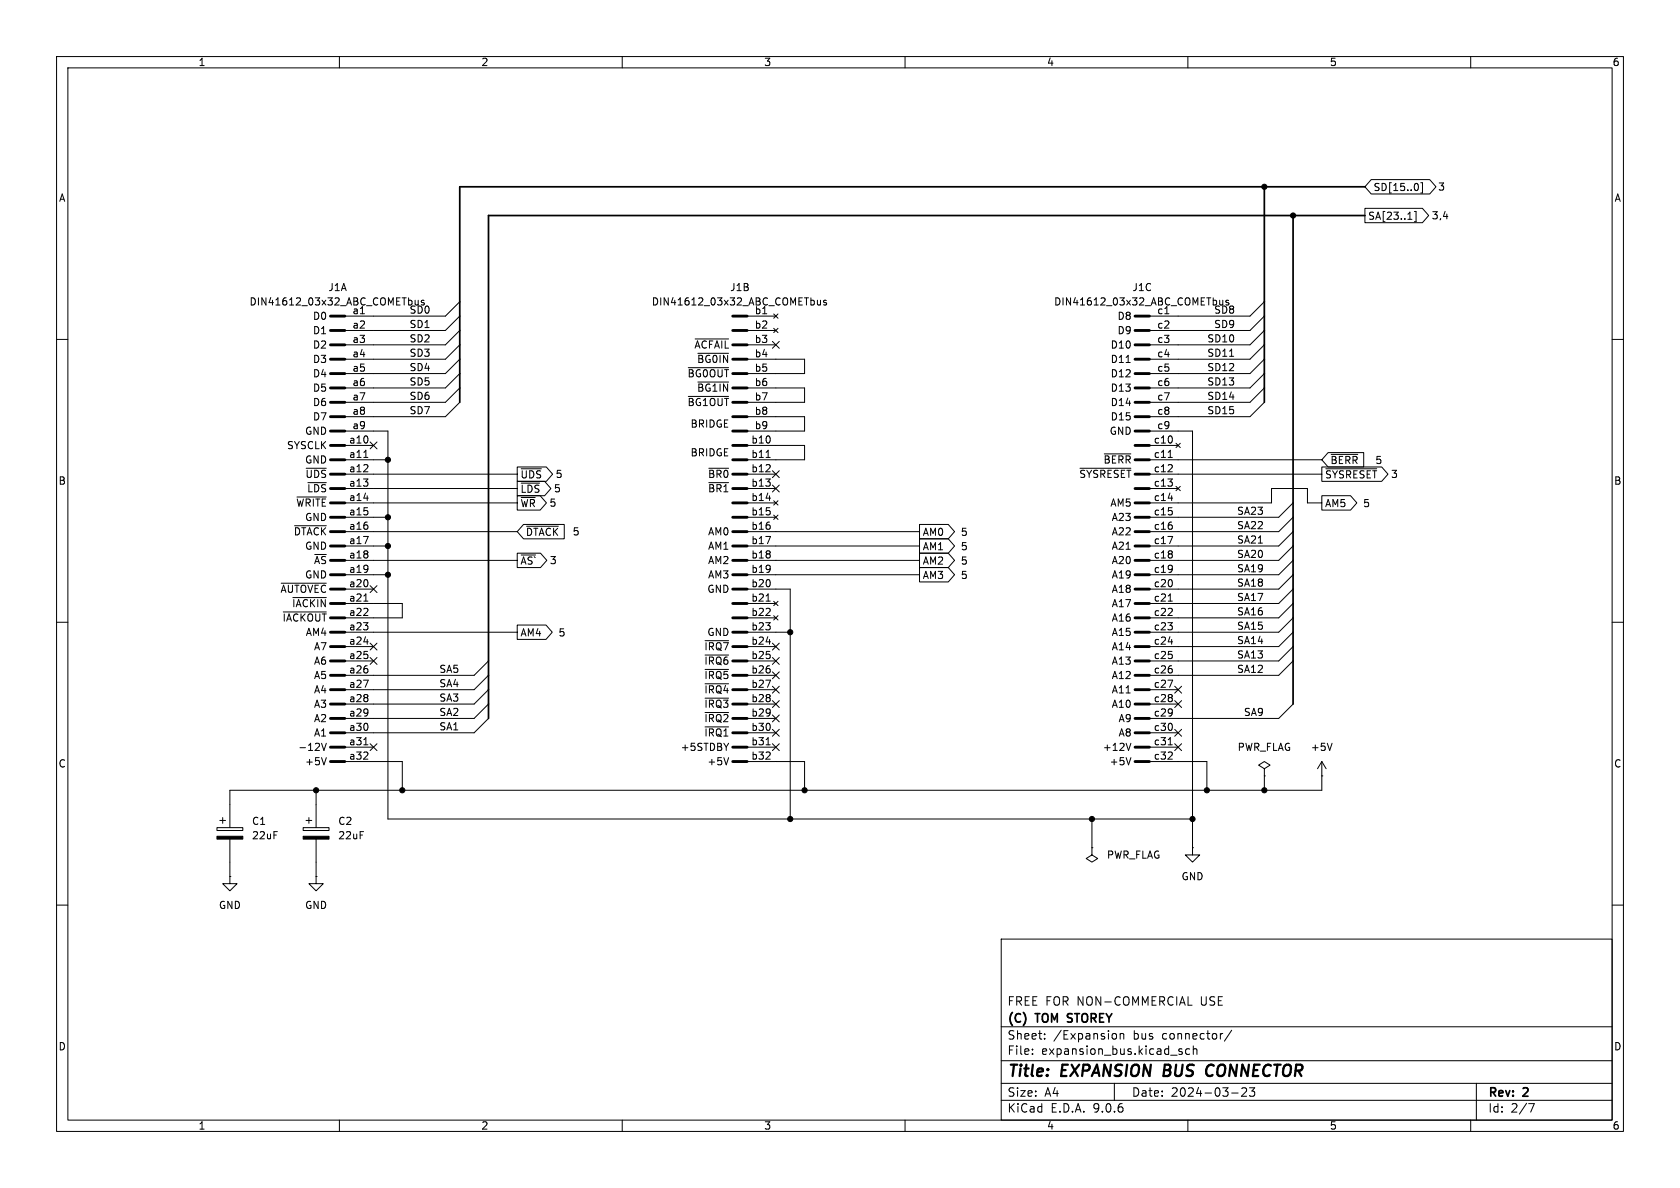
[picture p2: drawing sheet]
<svg xmlns="http://www.w3.org/2000/svg" width="297mm" height="210mm" viewBox="0 0 297 210" stroke-linecap="round" stroke-linejoin="round" font-family="sans-serif">
<g fill="none" stroke="#000" stroke-width=".18">
<path d="M10 10h277v190h-277zM12 12h273v186h-273zM60 10v2M110 10v2M160 10v2M210 10v2M260 10v2M241.3 36.8h10.2l1.1 1.3-1.1 1.3h-10.2zM242.4 31.7h10.4l1.1 1.3-1.1 1.3h-10.4l-1.1-1.3zM248.9 38.8h.7M250 37.4h.3v1.8h-.3M250.6 32.5l.2 .4-.2 .7"/>
<path d="M251.2 32.3h.3v1.8h-.3M73.4 53.1v.6M73.9 53.1v.8M75 53.1h-.3l-.2 .2 .5 .4M81.3 53.3l-2.6 2.6h-17.7M81.3 55.9l-2.6 2.5h-17.7M81.3 58.4l-2.6 2.6h-17.7M122.9 59.9h5.9M132.1 55.9h5.1M132.1 58.4h5.1M136.8 55.5l.7 .8M136.8 58l.7 .8"/>
<path d="M137.5 55.5l-.7 .8M137.5 58l-.7 .8M144.5 53.1l.1 .8h.3l.2-.1M145.1 53.1v.8M146.1 53.1h-.3l-.2 .2 .1 .1 .4 .2v.3h-.5M205.9 55.5h.7M215.6 53.1v.6M216.2 53.1v.8M217.2 53.1h-.3l-.2 .2 .6 .4M223.5 53.3l-2.5 2.6h-17.8M223.5 55.9l-2.5 2.5h-17.8M223.5 58.4l-2.5 2.6h-17.8"/>
<path d="M10 60h2M61 76.2h7.6v68.6h142.2M61 78.7h5M65.4 78.1l1.2 1.2M66.6 78.1l-1.2 1.2M81.3 61l-2.6 2.5h-17.7M81.3 63.5l-2.6 2.5h-17.7M81.3 66l-2.6 2.6h-17.7M81.3 68.6l-2.6 2.5h-17.7M81.3 71.1l-2.6 2.6h-17.7M121.7 65h7.1M121.7 70.1h7.1"/>
<path d="M123.4 62.5h5.4M123.4 67.5h5.4M132.1 61h5.1M132.1 63.5h10.1v2.5h-10.1M132.1 68.6h10.1v2.5h-10.1M132.1 73.7h10.1v2.5h-10.1M132.1 78.7h10.1v2.6h-10.1M136.6 60.4l1.2 1.2M137.8 60.4l-1.2 1.2M199.1 64.1h.7M203.2 76.2h7.6v73.7M203.2 78.7h5.1"/>
<path d="M207.9 78.4l.8 .7M208.7 78.4l-.8 .7M217.4 63h.7M223.5 61l-2.5 2.5h-17.8M223.5 63.5l-2.5 2.5h-17.8M223.5 66l-2.5 2.6h-17.8M223.5 68.6l-2.5 2.5h-17.8M223.5 71.1l-2.5 2.6h-17.8M285 60h2M52.1 92.9h5.6M52.5 87.9h5.2M54.1 82.8h3.6"/>
<path d="M54.4 85.3h3.3M61 81.3h7.6M61 83.8h30.4M61 86.4h30.4M61 88.9h30.4M61 91.4h7.6M61 94h30.4M61 96.5h7.6M61 99.1h30.4M64.3 80.9h.7M91.4 85.1h4.9l1.1 1.3-1.1 1.2h-4.9zM91.4 82.5h5.2l1.1 1.3-1.1 1.3h-5.2z"/>
<path d="M91.4 97.8h4.2l1.1 1.3-1.1 1.2h-4.2zM91.4 87.6h4.1l1.1 1.3-1.1 1.3h-4.1zM92.1 85.4h3.3M92.1 82.9h3.6M92.6 92.7h7.2v2.6h-7.2l-1.2-1.3zM93.1 93h5.6M125.3 82.8h3.5M125.3 85.3h3.5M132.1 83.8h5.1M132.1 86.4h5.1M132.1 88.9h5.1M132.1 91.4h5.1"/>
<path d="M132.1 94h30.5M132.1 96.5h30.5M132.1 99.1h30.5M135.4 80.9h.8M136.6 83.2l1.2 1.2M136.6 85.8l1.2 1.2M136.8 88.5l.7 .8M136.8 91.1l.7 .7M137.5 88.5l-.7 .8M137.5 91.1l-.7 .7M137.8 83.2l-1.2 1.2M137.8 85.8l-1.2 1.2"/>
<path d="M162.6 95.2h5l1.2 1.3-1.2 1.3h-5zM162.6 92.7h5l1.2 1.3-1.2 1.3h-5zM162.6 97.8h5l1.2 1.3-1.2 1.2h-5zM190.9 82.8h9M195.2 80.2h4.7M203.2 81.3h30.5M203.2 83.8h30.5M203.2 86.4h5.1M203.2 88.9h21.6v-2.5h6.3v2.5h2.6M206.5 94.8h.8l-.5 1.3M206.5 80.9h.8M206.5 88.1h.8"/>
<path d="M207.9 86l.8 .7M208.7 86l-.8 .7M228.6 88.9l-2.5 2.5h-22.9M228.6 91.4l-2.5 2.6h-22.9M228.6 94l-2.5 2.5h-22.9M228.6 96.5l-2.5 2.6h-22.9M228.6 99.1l-2.5 2.5h-22.9M233.7 87.6h5.1l1.1 1.3-1.1 1.3h-5.1zM233.7 82.5h10.6l1.1 1.3-1.1 1.3h-10.6zM234.4 82.9h9M234.8 80h6.3v2.6h-6.3l-1.1-1.3zM235.3 80.3h4.7"/>
<path d="M10 110h2M49.7 103.1h8M50.1 108.2h7.6M51.8 105.6h5.9M61 101.6h7.6M61 104.1h5M61 106.7h10.1v2.5h-10.1M61 111.8h30.4M61 114.3h5M61 116.8h5M64.3 106.3h.7M65.4 113.7l1.2 1.2"/>
<path d="M65.4 103.5l1.2 1.2M65.4 116.2l1.2 1.2M66.6 113.7l-1.2 1.2M66.6 103.5l-1.2 1.2M66.6 116.2l-1.2 1.2M86.4 116.8l-2.6 2.6h-22.8M86.4 119.4l-2.6 2.5h-22.8M91.4 110.5h5.1l1.1 1.3-1.1 1.2h-5.1zM124.6 113.3h4.2M124.6 115.8h4.2M124.6 118.3h4.2M132.1 101.6h30.5"/>
<path d="M132.1 104.1h7.6v40.7M132.1 106.7h5.1M132.1 109.2h5.1M132.1 111.8h7.6M132.1 114.3h5.1M132.1 116.8h5.1M132.1 119.4h5.1M135.4 106.3h.8M136.6 118.8l1.2 1.2M136.6 116.2l1.2 1.2M136.6 113.7l1.2 1.2M136.8 106.3l.7 .8"/>
<path d="M136.8 108.8l.7 .8M137.5 106.3l-.7 .8M137.5 108.8l-.7 .8M137.8 118.8l-1.2 1.2M137.8 116.2l-1.2 1.2M137.8 113.7l-1.2 1.2M162.6 100.3h5l1.2 1.3-1.2 1.3h-5zM206.5 106.3h.8M206.5 113.5h.8M228.6 101.6l-2.5 2.5h-22.9M228.6 104.1l-2.5 2.6h-22.9M228.6 106.7l-2.5 2.5h-22.9"/>
<path d="M228.6 109.2l-2.5 2.6h-22.9M228.6 111.8l-2.5 2.5h-22.9M228.6 114.3l-2.5 2.5h-22.9M228.6 116.8l-2.5 2.6h-22.9M285 110h2M55.9 139.7v6.6M56.8 131.4l.5 1.3 .4-1.3M57.7 133.9l-.4 1.3M61 132.1h5M61 134.6h10.1v5.1M64.3 131.7h.7M65.4 131.5l1.2 1.2"/>
<path d="M66.6 131.5l-1.2 1.2M86.4 121.9l-2.6 2.6h-22.8M86.4 124.5l-2.6 2.5h-22.8M86.4 127l-2.6 2.5h-22.8M124.6 120.9h4.2M124.6 123.4h4.2M124.6 126h4.2M124.6 128.5h4.2M128.8 131.4l-.4 .7M128.8 133.9l-.4 1.3M132.1 121.9h5.1M132.1 124.5h5.1"/>
<path d="M132.1 127h5.1M132.1 129.5h5.1M132.1 132.1h5.1M132.1 134.6h10.1v5.1M135.4 131.7h.8M136.6 121.3l1.2 1.2M136.6 128.9l1.2 1.2M136.6 131.5l1.2 1.2M136.6 126.4l1.2 1.2M136.6 123.9l1.2 1.2M137.8 121.3l-1.2 1.2M137.8 128.9l-1.2 1.2"/>
<path d="M137.8 131.5l-1.2 1.2M137.8 126.4l-1.2 1.2M137.8 123.9l-1.2 1.2M199.9 131.4l-.4 1.3M199.9 133.9l-.4 1.3M203.2 121.9h5.1M203.2 124.5h5.1M203.2 129.5h5.1M203.2 132.1h5.1M203.2 134.6h10.2v5.1M206.5 120.2h.8l-.5 1.3M206.5 131.7h.8"/>
<path d="M207.7 123.9l1.2 1.2M207.7 131.5l1.2 1.2M207.7 121.3l1.2 1.2M207.7 128.9l1.2 1.2M208.9 123.9l-1.2 1.2M208.9 121.3l-1.2 1.2M208.9 131.5l-1.2 1.2M208.9 128.9l-1.2 1.2M223.5 135.9l1-.6-1-.7-1 .7 1 .6v1.3M223.5 137.2h.1M223.5 137.2v2.5M228.6 124.5l-2.5 2.5h-22.9"/>
<path d="M233.7 137.2h.1M233.7 134.6v5.1h-193.1v6.6M233.7 134.6l-.8 1.3M233.7 134.6l.7 1.3M235.5 131.4l-.4 1.3M38.4 146.3h4.5v.5h-4.5zM38.9 145h1M39.4 144.5v1M40.6 154.9v1.3h1.3l-1.3 1.3-1.2-1.3h1.2M40.6 154.9h.1M40.6 148.3v6.6M53.6 146.3h4.6v.5h-4.6z"/>
<path d="M54.1 145h1M54.6 144.5v1M55.9 154.9v1.3h1.2l-1.2 1.3-1.3-1.3h1.3M55.9 154.9h.1M55.9 148.3v6.6M193 149.9v1.2l1.1 .7-1.1 .6-1-.6 1-.7M193 149.9h.1M193 144.8v5.1M210.8 149.9v1.2h1.3l-1.3 1.3-1.3-1.3h1.3M210.8 149.9h.1M10 160h2M177 166h108v32h-108z"/>
<path d="M210 177.7h.7M285 160h2M60 198v2M110 198v2M160 198v2M177 194.5h108M177 191.5h108M177 187.5h108M177 181.5h108M182.5 186.3v.1M182.5 185.5v.1M184.7 183.6v.1"/>
<path d="M184.7 182.8v.1M197 191.5v3M197.1 182.7l.3 .3v.4l-.3 .3M198 182.8l.2-.1 .4 .1 .1 .9M198 182.7v1M208.6 185.9l.4 .1v.2l-.2 .2h-.3M208.6 185.4l.4 .1M210 198v2M210.3 185.5l-.4-.1-.3 .3v.4l.1 .2h.6M211 185.5l.2-.1 .3 .1 .1 .9M211 184.9v1.5M216 182.7h.2"/>
<path d="M217.7 182.1l-1.2 2M217.7 193.2h1.2M219.5 192.4l.6-.1 .2 .1 .1 .3-.9 1.1h.9M220.9 192.3h.9l-.5 .6 .4 .1v.7l-.2 .1h-.4l-.2-.1M260 198v2M261 191.5v6.5M270.2 195.1h1l-.6 1.5"/>
</g>
<path d="M205.9 188.2l-.2 2h.7M213.5 190.1l.3 .1 .5-.1M214.2 188.2l-.5 .1-.2 .2" fill="none" stroke="#000" stroke-width=".4"/>
<path d="M223.5 33v38.1M228.6 38.1v86.4M241.3 33h-160v38.1M241.3 38.1h-154.9v88.9M188.8 179.3v.5M188.7 180.6l.2 .1" fill="none" stroke="#000" stroke-width=".3"/>
<g fill="#000" stroke="#000" stroke-width=".18">
<path d="M38.4 147.8h4.5v.5h-4.5zM53.6 147.8h4.6v.5h-4.6z"/>
<circle cx="223.5" cy="33" r=".46"/>
<circle cx="228.6" cy="38.1" r=".46"/>
<circle cx="68.6" cy="96.5" r=".46"/>
<circle cx="68.6" cy="91.4" r=".46"/>
<circle cx="68.6" cy="81.3" r=".46"/>
<circle cx="68.6" cy="101.6" r=".46"/>
<circle cx="139.7" cy="111.8" r=".46"/>
<circle cx="55.9" cy="139.7" r=".46"/>
<circle cx="71.1" cy="139.7" r=".46"/>
<circle cx="142.2" cy="139.7" r=".46"/>
<circle cx="213.4" cy="139.7" r=".46"/>
<circle cx="223.5" cy="139.7" r=".46"/>
<circle cx="139.7" cy="144.8" r=".46"/>
<circle cx="193" cy="144.8" r=".46"/>
<circle cx="210.8" cy="144.8" r=".46"/>
</g>
<g fill="none" stroke="#000" stroke-width=".51">
<path d="M58.4 55.9h2.6M58.4 58.4h2.6M129.5 55.9h2.6M129.5 58.4h2.6M200.7 55.9h2.5M200.7 58.4h2.5M58.4 61h2.6M58.4 63.5h2.6M58.4 66h2.6M58.4 68.6h2.6M58.4 71.1h2.6M58.4 73.7h2.6"/>
<path d="M58.4 76.2h2.6M58.4 78.7h2.6M129.5 61h2.6M129.5 63.5h2.6M129.5 66h2.6M129.5 68.6h2.6M129.5 71.1h2.6M129.5 73.7h2.6M129.5 76.2h2.6M129.5 78.7h2.6M200.7 61h2.5M200.7 63.5h2.5"/>
<path d="M200.7 66h2.5M200.7 68.6h2.5M200.7 71.1h2.5M200.7 73.7h2.5M200.7 76.2h2.5M200.7 78.7h2.5M58.4 81.3h2.6M58.4 83.8h2.6M58.4 86.4h2.6M58.4 88.9h2.6M58.4 91.4h2.6M58.4 94h2.6"/>
<path d="M58.4 96.5h2.6M58.4 99.1h2.6M129.5 81.3h2.6M129.5 83.8h2.6M129.5 86.4h2.6M129.5 88.9h2.6M129.5 91.4h2.6M129.5 94h2.6M129.5 96.5h2.6M129.5 99.1h2.6M200.7 81.3h2.5M200.7 83.8h2.5"/>
<path d="M200.7 86.4h2.5M200.7 88.9h2.5M200.7 91.4h2.5M200.7 94h2.5M200.7 96.5h2.5M200.7 99.1h2.5M58.4 101.6h2.6M58.4 104.1h2.6M58.4 106.7h2.6M58.4 109.2h2.6M58.4 111.8h2.6M58.4 114.3h2.6"/>
<path d="M58.4 116.8h2.6M58.4 119.4h2.6M129.5 101.6h2.6M129.5 104.1h2.6M129.5 106.7h2.6M129.5 109.2h2.6M129.5 111.8h2.6M129.5 114.3h2.6M129.5 116.8h2.6M129.5 119.4h2.6M200.7 101.6h2.5M200.7 104.1h2.5"/>
<path d="M200.7 106.7h2.5M200.7 109.2h2.5M200.7 111.8h2.5M200.7 114.3h2.5M200.7 116.8h2.5M200.7 119.4h2.5M58.4 121.9h2.6M58.4 124.5h2.6M58.4 127h2.6M58.4 129.5h2.6M58.4 132.1h2.6M58.4 134.6h2.6"/>
<path d="M129.5 121.9h2.6M129.5 124.5h2.6M129.5 127h2.6M129.5 129.5h2.6M129.5 132.1h2.6M129.5 134.6h2.6M200.7 121.9h2.5M200.7 124.5h2.5M200.7 127h2.5M200.7 129.5h2.5M200.7 132.1h2.5M200.7 134.6h2.5"/>
</g>
<g font-size="2.8">
<text x="178" y="190.9">Title:</text>
<text x="187.7" y="190.9">EXPANSION</text>
<text x="206.6" y="190.9">BUS</text>
<text x="214.9" y="190.9">CONNECTOR</text>
</g>
<g font-size="2.1">
<text x="178" y="178">FREE FOR NON-COMMERCIAL</text>
<text x="212.4" y="178">USE</text>
<text x="178" y="184">Sheet:</text>
<text x="178" y="181.2">(C)</text>
<text x="183.2" y="181.2">TOM</text>
<text x="186.2" y="184">/Expansion</text>
<text x="189.4" y="181.2">STOREY</text>
<text x="200.4" y="184">bus</text>
<text x="205.6" y="184">connector/</text>
<text x="178" y="186.7">File:</text>
<text x="184.1" y="186.7">expansion_bus.kicad_sch</text>
<text x="178" y="196.9">KiCad</text>
<text x="178" y="194.1">Size:</text>
<text x="184.7" y="194.1">A4</text>
<text x="185.7" y="196.9">E.D.A.</text>
<text x="193.3" y="196.9">9.0.6</text>
<text x="200" y="194.1">Date:</text>
<text x="207" y="194.1">2024-03-23</text>
<text x="263" y="194.3">Rev:</text>
<text x="263" y="196.9">Id:</text>
<text x="267.1" y="196.9">2/7</text>
<text x="269.4" y="194.3">2</text>
</g>
<g font-size="1.8">
<text x="35" y="11.9">1</text>
<text x="85" y="11.9">2</text>
<text x="135" y="11.9">3</text>
<text x="185" y="11.9">4</text>
<text x="235" y="11.9">5</text>
<text x="285" y="11.9">6</text>
<text x="10.3" y="35.9">A</text>
<text x="242.7" y="34">SD[15..0]</text>
<text x="254.2" y="33.9">3</text>
<text x="285.3" y="35.9">A</text>
<text x="241.8" y="39.1">SA[23..1]</text>
<text x="253" y="39">3,4</text>
<text x="58" y="51.7">J1A</text>
<text x="129" y="51.7">J1B</text>
<text x="200.1" y="51.7">J1C</text>
<text x="44" y="54.2">DIN41612_03x32_ABC_COMETbus</text>
<text x="55.2" y="56.7">D0</text>
<text x="55.2" y="59.3">D1</text>
<text x="62.2" y="55.6">a1</text>
<text x="62.2" y="58.2">a2</text>
<text x="72.3" y="55.5">SD0</text>
<text x="72.3" y="58.1">SD1</text>
<text x="115.1" y="54.2">DIN41612_03x32_ABC_COMETbus</text>
<text x="133.3" y="55.6">b1</text>
<text x="133.3" y="58.2">b2</text>
<text x="186.3" y="54.2">DIN41612_03x32_ABC_COMETbus</text>
<text x="197.5" y="56.7">D8</text>
<text x="197.5" y="59.3">D9</text>
<text x="204.5" y="55.6">c1</text>
<text x="204.5" y="58.2">c2</text>
<text x="214.5" y="55.5">SD8</text>
<text x="214.5" y="58.1">SD9</text>
<text x="55.2" y="61.8">D2</text>
<text x="55.2" y="64.4">D3</text>
<text x="62.2" y="60.7">a3</text>
<text x="62.2" y="63.2">a4</text>
<text x="62.2" y="65.8">a5</text>
<text x="72.3" y="65.7">SD4</text>
<text x="72.3" y="63.2">SD3</text>
<text x="72.3" y="60.6">SD2</text>
<text x="122.7" y="61.8">~{ACFAIL}</text>
<text x="123.1" y="64.4">~{BG0IN}</text>
<text x="133.3" y="60.7">b3</text>
<text x="133.3" y="63.2">b4</text>
<text x="133.3" y="65.8">b5</text>
<text x="196.3" y="61.8">D10</text>
<text x="196.3" y="64.4">D11</text>
<text x="204.5" y="60.7">c3</text>
<text x="204.5" y="63.2">c4</text>
<text x="204.5" y="65.8">c5</text>
<text x="213.3" y="63.2">SD11</text>
<text x="213.3" y="65.7">SD12</text>
<text x="213.3" y="60.6">SD10</text>
<text x="55.2" y="66.9">D4</text>
<text x="55.2" y="69.4">D5</text>
<text x="55.2" y="72">D6</text>
<text x="62.2" y="68.3">a6</text>
<text x="62.2" y="70.9">a7</text>
<text x="72.3" y="68.2">SD5</text>
<text x="72.3" y="70.8">SD6</text>
<text x="121.5" y="66.9">~{BG0OUT}</text>
<text x="121.5" y="72">~{BG1OUT}</text>
<text x="123.1" y="69.4">~{BG1IN}</text>
<text x="133.3" y="68.3">b6</text>
<text x="133.3" y="70.9">b7</text>
<text x="196.3" y="66.9">D12</text>
<text x="196.3" y="69.4">D13</text>
<text x="196.3" y="72">D14</text>
<text x="204.5" y="68.3">c6</text>
<text x="204.5" y="70.9">c7</text>
<text x="213.3" y="68.2">SD13</text>
<text x="213.3" y="70.8">SD14</text>
<text x="53.8" y="77.1">GND</text>
<text x="55.2" y="74.5">D7</text>
<text x="62.2" y="73.4">a8</text>
<text x="62.2" y="75.9">a9</text>
<text x="72.3" y="73.3">SD7</text>
<text x="122" y="75.8">BRIDGE</text>
<text x="133.3" y="73.4">b8</text>
<text x="133.3" y="75.9">b9</text>
<text x="196.1" y="77.1">GND</text>
<text x="196.3" y="74.5">D15</text>
<text x="204.5" y="73.4">c8</text>
<text x="204.5" y="75.9">c9</text>
<text x="213.3" y="73.3">SD15</text>
<text x="50.6" y="79.6">SYSCLK</text>
<text x="53.8" y="82.1">GND</text>
<text x="61.6" y="78.5">a10</text>
<text x="61.6" y="81">a11</text>
<text x="61.6" y="83.6">a12</text>
<text x="122" y="80.9">BRIDGE</text>
<text x="132.7" y="78.5">b10</text>
<text x="132.7" y="81">b11</text>
<text x="132.7" y="83.6">b12</text>
<text x="195" y="82.1">~{BERR}</text>
<text x="203.9" y="78.5">c10</text>
<text x="203.9" y="81">c11</text>
<text x="203.9" y="83.6">c12</text>
<text x="235.1" y="82.2">~{BERR} 5</text>
<text x="10.3" y="85.9">B</text>
<text x="52.3" y="89.8">~{WRITE}</text>
<text x="53.9" y="84.7">~{UDS}</text>
<text x="54.2" y="87.2">~{LDS}</text>
<text x="61.6" y="86.1">a13</text>
<text x="61.6" y="88.6">a14</text>
<text x="91.9" y="87.3">~{LDS}5</text>
<text x="91.9" y="84.8">~{UDS}5</text>
<text x="91.9" y="89.9">~{WR}5</text>
<text x="125.1" y="84.7">~{BR0}</text>
<text x="125.1" y="87.2">~{BR1}</text>
<text x="132.7" y="86.1">b13</text>
<text x="132.7" y="88.6">b14</text>
<text x="190.7" y="84.7">~{SYSRESET}</text>
<text x="196.2" y="89.8">AM5</text>
<text x="203.9" y="86.1">c13</text>
<text x="203.9" y="88.6">c14</text>
<text x="234.2" y="89.9">AM5</text>
<text x="234.2" y="84.8">~{SYSRESET}3</text>
<text x="240.9" y="89.9">5</text>
<text x="285.3" y="85.9">B</text>
<text x="51.8" y="94.8">~{DTACK}</text>
<text x="53.8" y="92.3">GND</text>
<text x="61.6" y="91.2">a15</text>
<text x="61.6" y="93.7">a16</text>
<text x="92.9" y="94.9">~{DTACK}5</text>
<text x="125.1" y="94.8">AM0</text>
<text x="132.7" y="91.2">b15</text>
<text x="132.7" y="93.7">b16</text>
<text x="163" y="94.9">AM0</text>
<text x="169.8" y="94.9">5</text>
<text x="196.4" y="92.3">A23</text>
<text x="196.4" y="94.8">A22</text>
<text x="203.9" y="91.2">c15</text>
<text x="203.9" y="93.7">c16</text>
<text x="218.6" y="93.6">SA22</text>
<text x="218.6" y="91.1">SA23</text>
<text x="53.8" y="97.4">GND</text>
<text x="55.4" y="99.9">~{AS}</text>
<text x="61.6" y="96.3">a17</text>
<text x="61.6" y="98.8">a18</text>
<text x="61.6" y="101.3">a19</text>
<text x="91.9" y="100">~{AS`}3</text>
<text x="125.1" y="97.4">AM1</text>
<text x="125.1" y="99.9">AM2</text>
<text x="132.7" y="96.3">b17</text>
<text x="132.7" y="98.8">b18</text>
<text x="132.7" y="101.3">b19</text>
<text x="163" y="97.5">AM1</text>
<text x="163" y="100">AM2</text>
<text x="169.8" y="97.5">5</text>
<text x="169.8" y="100">5</text>
<text x="196.4" y="97.4">A21</text>
<text x="196.4" y="99.9">A20</text>
<text x="203.9" y="96.3">c17</text>
<text x="203.9" y="98.8">c18</text>
<text x="203.9" y="101.3">c19</text>
<text x="218.6" y="96.2">SA21</text>
<text x="218.6" y="98.7">SA20</text>
<text x="218.6" y="101.3">SA19</text>
<text x="49.5" y="105">~{AUTOVEC}</text>
<text x="51.5" y="107.5">~{IACKIN}</text>
<text x="53.8" y="102.5">GND</text>
<text x="61.6" y="103.9">a20</text>
<text x="61.6" y="106.4">a21</text>
<text x="125" y="105">GND</text>
<text x="125.1" y="102.5">AM3</text>
<text x="132.7" y="103.9">b20</text>
<text x="132.7" y="106.4">b21</text>
<text x="163" y="102.6">AM3</text>
<text x="169.8" y="102.6">5</text>
<text x="196.4" y="102.5">A19</text>
<text x="196.4" y="105">A18</text>
<text x="196.4" y="107.5">A17</text>
<text x="203.9" y="103.9">c20</text>
<text x="203.9" y="106.4">c21</text>
<text x="218.6" y="103.8">SA18</text>
<text x="218.6" y="106.3">SA17</text>
<text x="49.8" y="110.1">~{IACKOUT}</text>
<text x="54" y="112.6">AM4</text>
<text x="61.6" y="109">a22</text>
<text x="61.6" y="111.5">a23</text>
<text x="91.9" y="112.7">AM4</text>
<text x="98.7" y="112.7">5</text>
<text x="125" y="112.6">GND</text>
<text x="132.7" y="109">b22</text>
<text x="132.7" y="111.5">b23</text>
<text x="196.4" y="110.1">A16</text>
<text x="196.4" y="112.6">A15</text>
<text x="203.9" y="109">c22</text>
<text x="203.9" y="111.5">c23</text>
<text x="218.6" y="111.4">SA15</text>
<text x="218.6" y="114">SA14</text>
<text x="218.6" y="108.9">SA16</text>
<text x="55.4" y="115.2">A7</text>
<text x="55.4" y="117.7">A6</text>
<text x="61.6" y="114">a24</text>
<text x="61.6" y="116.6">a25</text>
<text x="61.6" y="119.1">a26</text>
<text x="77.6" y="119">SA5</text>
<text x="124.4" y="115.2">~{IRQ7}</text>
<text x="124.4" y="117.7">~{IRQ6}</text>
<text x="132.7" y="114">b24</text>
<text x="132.7" y="116.6">b25</text>
<text x="132.7" y="119.1">b26</text>
<text x="196.4" y="115.2">A14</text>
<text x="196.4" y="117.7">A13</text>
<text x="203.9" y="114">c24</text>
<text x="203.9" y="116.6">c25</text>
<text x="203.9" y="119.1">c26</text>
<text x="218.6" y="116.5">SA13</text>
<text x="218.6" y="119">SA12</text>
<text x="55.4" y="120.2">A5</text>
<text x="55.4" y="122.8">A4</text>
<text x="55.4" y="125.3">A3</text>
<text x="61.6" y="121.7">a27</text>
<text x="61.6" y="124.2">a28</text>
<text x="77.6" y="121.6">SA4</text>
<text x="77.6" y="124.1">SA3</text>
<text x="124.4" y="120.2">~{IRQ5}</text>
<text x="124.4" y="122.8">~{IRQ4}</text>
<text x="124.4" y="125.3">~{IRQ3}</text>
<text x="132.7" y="121.7">b27</text>
<text x="132.7" y="124.2">b28</text>
<text x="196.4" y="120.2">A12</text>
<text x="196.4" y="122.8">A11</text>
<text x="196.4" y="125.3">A10</text>
<text x="203.9" y="121.7">c27</text>
<text x="203.9" y="124.2">c28</text>
<text x="55.4" y="127.9">A2</text>
<text x="55.4" y="130.4">A1</text>
<text x="61.6" y="126.7">a29</text>
<text x="61.6" y="129.3">a30</text>
<text x="61.6" y="131.8">a31</text>
<text x="77.6" y="129.2">SA1</text>
<text x="77.6" y="126.7">SA2</text>
<text x="124.4" y="127.9">~{IRQ2}</text>
<text x="124.4" y="130.4">~{IRQ1}</text>
<text x="132.7" y="126.7">b29</text>
<text x="132.7" y="129.3">b30</text>
<text x="132.7" y="131.8">b31</text>
<text x="197.7" y="127.9">A9</text>
<text x="197.7" y="130.4">A8</text>
<text x="203.9" y="126.7">c29</text>
<text x="203.9" y="129.3">c30</text>
<text x="203.9" y="131.8">c31</text>
<text x="219.8" y="126.7">SA9</text>
<text x="10.3" y="135.9">C</text>
<text x="52.6" y="132.9">-12V</text>
<text x="53.8" y="135.5">+5V</text>
<text x="61.6" y="134.4">a32</text>
<text x="120.2" y="132.9">+5STDBY</text>
<text x="125" y="135.5">+5V</text>
<text x="132.7" y="134.4">b32</text>
<text x="194.9" y="132.9">+12V</text>
<text x="196.1" y="135.5">+5V</text>
<text x="203.9" y="134.4">c32</text>
<text x="218.7" y="132.9">PWR_FLAG</text>
<text x="231.6" y="132.9">+5V</text>
<text x="285.3" y="135.9">C</text>
<text x="44.5" y="146">C1</text>
<text x="44.5" y="148.6">22uF</text>
<text x="59.7" y="146">C2</text>
<text x="59.7" y="148.6">22uF</text>
<text x="195.6" y="152">PWR_FLAG</text>
<text x="208.8" y="155.8">GND</text>
<text x="38.6" y="160.9">GND</text>
<text x="53.8" y="160.9">GND</text>
<text x="10.3" y="185.9">D</text>
<text x="285.3" y="185.9">D</text>
<text x="35" y="199.9">1</text>
<text x="85" y="199.9">2</text>
<text x="135" y="199.9">3</text>
<text x="185" y="199.9">4</text>
<text x="235" y="199.9">5</text>
<text x="285" y="199.9">6</text>
</g>
</svg>
